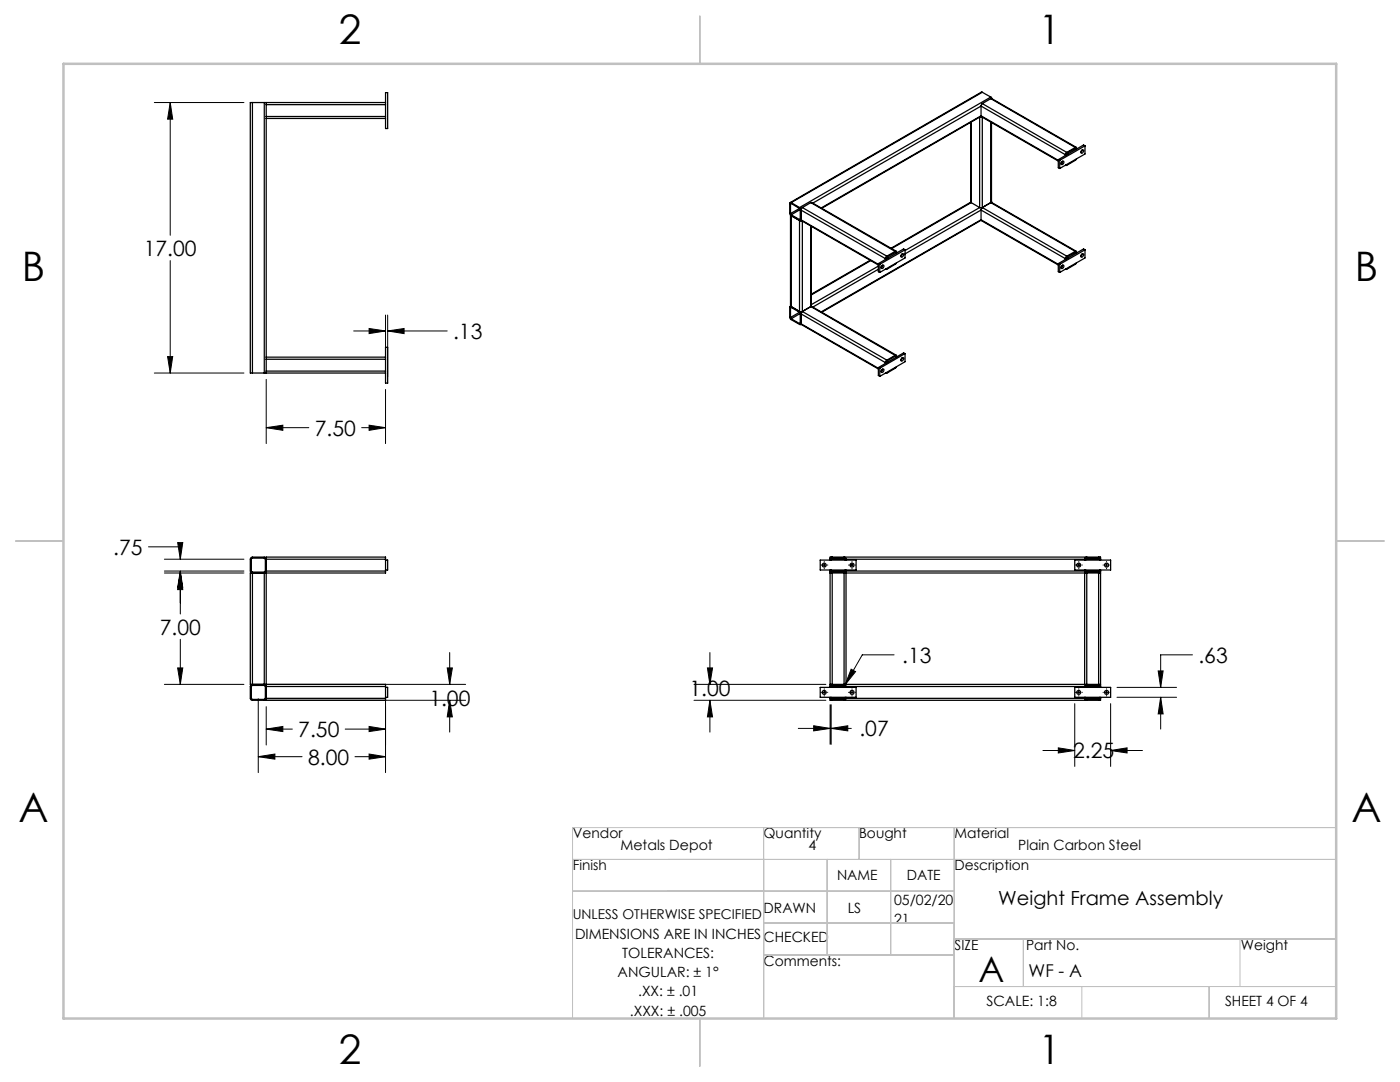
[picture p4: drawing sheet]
<svg xmlns="http://www.w3.org/2000/svg" width="279mm" height="216mm" viewBox="0 0 279 216" stroke-linecap="round" stroke-linejoin="round" font-family="sans-serif">
<g fill="none" stroke="#000" stroke-width=".2">
<path d="M30.8 20.5h17.9M34 20.5l.5 3.3h-1.1zM34 20.5v26.5M34 52v22.4M30.8 74.4h17.9M33.4 71.2h1.1l-.5 3.2zM53.1 75.7v12.8M70.6 66h6.3M73.7 65.5l3.2 .5-3.2 .6zM76.9 62.9v12.3M76.9 77.7v10.8M77.4 66l3.2-.5v1.1z"/>
<path d="M77.4 62.9v12.3M77.4 66h11.9M53.1 85.3l3.3-.5v1.1zM53.1 85.3h8.5M72.2 85.3h4.7M73.7 84.8l3.2 .5-3.2 .6zM29.6 109.1h6.4v2.5M32.8 114.3h15.9M32.8 111.6h15.9M32.8 113.9h15.9M35.5 108.3h1l-.5 3.3zM36 114.3l.5 3.4h-1z"/>
<path d="M36 113.9l.5 3.4h-1zM36 113.9v8.6M163.8 112.7h.1M164.2 112.7h.6M164.5 112v.1M164.5 112.4v.7M164.5 113.4v.1M165.1 112.7h.1M169.3 112.7h.1M169.7 112.7h.7M170 112v.1M170 112.4v.7"/>
<path d="M170 113.4v.1M170.7 112.7h.1M214.6 112.7h.1M215 112.7h.6M215.3 112v.1M215.3 112.4v.7M215.3 113.4v.1M215.9 112.7h.1M220.1 112.7h.1M220.5 112.7h.7M220.8 112v.1M220.8 112.4v.7"/>
<path d="M220.8 113.4v.1M221.5 112.7h.1M32.8 136.6h15.9M35.5 133.3h1l-.5 3.3zM36 127.6v9M51.5 139.4v14.8M52.8 136.6h40.1M52.8 139.7h40.1M76.9 139.4v14.8M89.3 133.3h1l-.6 3.3zM89.7 139.7l.6 3.4h-1zM89.7 130.2v6.4"/>
<path d="M89.7 139.7v6.4M138.5 136.6h26.3M138.5 139.7h26.3M141.2 133.3h1l-.5 3.3zM141.7 139.7l.5 3.4h-1zM141.7 130.2v6.4M141.7 139.7v6.4M163.8 138.1h.1M164.2 138.1h.6M164.5 137.4v.1M164.5 137.8v.7M164.5 138.8v.1"/>
<path d="M165.1 138.1h.1M169.3 138.1h.1M169.7 138.1h.7M169.9 133.5l.8 .5-2 2.6zM170 137.4v.1M170 137.8v.7M170 138.8v.1M170.7 138.1h.1M178.4 130.7h-6.3l-3.4 5.9M214.6 138.1h.1M215 138.1h.6M215.3 137.4v.1"/>
<path d="M215.3 137.8v.7M215.3 138.8v.1M215.9 138.1h.1M220.1 138.1h.1M220.5 138.1h.7M220.8 137.4v.1M220.8 137.8v.7M220.8 138.8v.1M221.5 138.1h.1M222.9 139.1h11.9M222.9 137.2h11.9M231.1 133.9h1l-.5 3.3z"/>
<path d="M231.6 139.1l.5 3.4h-1zM231.6 139.1v6.4M238 130.7h-6.4v6.5M51.5 151l3.4-.5v1zM51.5 151h8.8M53.1 145.5l3.3-.5v1zM53.1 141v7.7M53.1 145.5h5.2M68.9 145.5h8M70.8 151h6.1M73.7 150.5l3.2 .5-3.2 .5zM73.7 145l3.2 .5-3.2 .5z"/>
<path d="M159.3 145.3h6.4M162.4 144.8l3.3 .5-3.3 .5zM165.7 140.6v7.9M165.9 145.3l3.3-.5v1zM165.9 140.6v7.9M165.9 145.3h4M208.1 149.8h6.4M211.2 149.2l3.3 .6-3.3 .4zM214.5 140.4v12.5M221.7 149.8l3.2-.6v1zM221.7 140.4v12.5M221.7 149.8h6.3"/>
</g>
<g fill="none" stroke="#c0c0c0" stroke-width=".2">
<path d="M266.7 12.7v190.5h-152.4v-38.1h152.4M114.3 171.5h152.4M114.3 177.8h76.1M152.4 165.1v38.1M165.1 171.5v19M171.4 165.1v6.4M177.8 171.5v19M190.4 165.1v38.1M152.4 190.5h38M152.4 184.1h38M190.4 196.8h76.3M190.4 187.4h76.3"/>
<path d="M204.2 187.4v9.4M215.9 196.8v6.4M241.3 196.8v6.4M247.5 187.4v9.4"/>
</g>
<path d="M139.7 3.2v9.5M3.1 107.9h9.6M266.7 107.9h9.5M139.7 203.2v9.6" fill="none" stroke="#c0c0c0" stroke-width=".25"/>
<path d="M12.7 12.7h254v190.5h-254z" fill="none" stroke="#c0c0c0" stroke-width=".5"/>
<path d="M73.7 150.5l3.2 .5-3.2 .5zM51.5 151l3.4-.5v1zM89.3 133.3h1l-.6 3.3zM89.7 139.7l.6 3.4h-1zM73.7 145l3.2 .5-3.2 .5zM53.1 145.5l3.3-.5v1zM35.5 133.3h1l-.5 3.3zM36 114.3l.5 3.4h-1zM35.5 108.3h1l-.5 3.3zM36 113.9l.5 3.4h-1zM231.6 139.1l.5 3.4h-1zM231.1 133.9h1l-.5 3.3zM211.2 149.2l3.3 .6-3.3 .4zM221.7 149.8l3.2-.6v1zM169.9 133.5l-1.2 3.1 2-2.6zM162.4 144.8l3.3 .5-3.3 .5zM165.9 145.3l3.3-.5v1zM141.2 133.3h1l-.5 3.3zM141.7 139.7l.5 3.4h-1zM77.4 66l3.2-.5v1.1zM73.7 65.5l3.2 .5-3.2 .6zM33.4 71.2h1.1l-.5 3.2zM34 20.5l.5 3.3h-1.1zM73.7 84.8l3.2 .5-3.2 .6zM53.1 85.3l3.3-.5v1.1z" fill="#000"/>
<g fill="none" stroke="#000" stroke-width=".25">
<path d="M196 18.4h-.1l-38.2 22M196 18.4l1.7 1M196 18.4l-38.1 22M197.7 19.7l.2-.1 16.9 9.8M197.7 19.4l.3 .3M197.7 19.7l16.9 9.7M197.7 19.7l-1.7 1M197.7 19.4l-38.1 22M50.4 20.5h-.4v53.9h.4M50.4 20.5v53.9M50.4 20.5h2.3M52.7 20.5h.4"/>
<path d="M52.7 20.5v53.9M53.1 20.5v.4M53.1 23.2v.4M53.1 20.9v2.3M53.1 23.6v47.7M53.1 20.5h23.8M53.1 20.9h23.8M53.1 23.2h23.8M53.1 23.6h23.8M76.9 20.5v.4M76.9 23.2v.4M76.9 20.5v-2h.5v7.1h-.5v-2"/>
<path d="M76.9 20.9v2.3M193.7 24.4v16h.1M193.8 24.4v16M195.5 23.4v18M195.7 23.3h.2M195.8 23.1l.1 .2M195.8 23.2l-31.8 18.4M195.8 21.2v1.9M195.8 21.2l16.8 9.7M195.8 23.1l15.4 8.9M195.8 21.2l-33.6 19.3M195.8 23.1l-31.9 18.4"/>
<path d="M195.9 23.3l15.3 8.8M196 20.7l-.2 .5M196 20.7l16.9 9.7M196 23.4v18M197.7 24.4v16M197.9 24.4v15.9l-.2 .1M211.2 31.9v1.6l.3 .1M211.2 31.9l.3 .1M211.5 32v1.6M211.8 32.5l.1 .1M211.8 32.4l.2 .1M211.9 32.3l.2-.2a.36 .36 0 0 1 .2 .5 .36 .36 0 0 1-.5 .2z"/>
<path d="M212.1 32.2l-.3 .5M212.6 30.9v.1M212.7 33h.1M212.8 30.8v.1M212.8 30.8l.1 .1M212.9 30.4l-.3 .5M212.9 30.6l-.1 .2M212.9 30.6l.3 .1M214.6 29.4l.2 .1v.2M214.6 29.6l.1 .1M214.6 29.4l-1.7 1M214.6 29.6l-1.7 1"/>
<path d="M214.7 29.7v.1M214.8 31.7l-.1 .2-1.8 1.1-.2-.1M215.8 30l.2-.1a.36 .36 0 0 1 .2 .5 .36 .36 0 0 1-.4 .2zM216 29.9l-.3 .5M216.5 29.1v1.6l-5 2.9M216.5 29.1l-.2-.2-5.1 3M216.5 29.1l-5 2.9M157.8 42.9v18.1l.1 .2M157.8 42.6l.1 .3M157.8 40.7v1.9M157.9 40.4l-.3 .1v2.2l.3 .3M157.9 40.6l-.1 .1"/>
<path d="M157.9 43l1.7 1M157.9 43v18.2M157.9 40.4l1.7 1M157.9 42.9l1.7 .9M157.9 40.6l1.7 1M159.6 44l.4 .1M159.6 41.4l.2 .5M159.6 41.6l.1 .2M159.6 44v18.2M159.6 41.6l-1.8 1M159.7 43.7l-.1 .1M159.7 41.8v1.9"/>
<path d="M159.7 41.8l-1.8 1.1M159.8 43.9l15.5 9M159.8 43.9v.1h-.2M159.8 41.9l16.9 9.7M159.8 41.9v2M159.8 43.9l15.5 8.8M159.9 44h-.1M160.1 41.4l-.3 .5M160.1 41.4l16.9 9.7M160.1 44.1v18.1M161.8 40.4h.2l16.9 9.7M161.8 40.4l16.8 9.8"/>
<path d="M161.8 40.4l-1.7 1M161.8 45.1v16.1M161.9 45.2v15.9l-.1 .1M173.7 51.9l-11.8 6.8M173.8 52l-11.9 6.8M175.3 52.6v1.6l.3 .2M175.3 52.6l.3 .1M175.3 53.7l-13.1 7.6M175.3 53.1l-13.4 7.7M175.6 52.7v1.7M175.9 53.2l.1 .1M175.9 53.1l.1 .1"/>
<path d="M176 53l.2-.1a.34 .34 0 0 1 .1 .4 .34 .34 0 0 1-.4 .2zM176.1 52.9l-.2 .5M176.7 51.6v.2M176.8 51.5v.2M176.8 51.5l.2 .1M177 51.1l-.3 .5M177 51.3l-.2 .2M177 51.3l.2 .2M178.6 50.2h.3v.3M178.6 50.3l.2 .1M178.6 50.2l-1.6 .9M178.6 50.3l-1.6 1"/>
<path d="M178.8 50.4v.2M178.9 52.5l-.2 .2-1.9 1M180 50.7l.1-.1a.36 .36 0 0 1 .2 .5 .36 .36 0 0 1-.5 .2v-.2zM180.1 50.7l-.3 .4M180.6 49.8v1.7l-5 2.9M180.6 49.8l-5 2.9M180.6 49.8l-.3-.1-5 2.9M193.7 40.4l-15.9 9.1M193.8 40.4l1.7 1M193.8 40.4l-15.9 9.2M195.5 41.4h.5M195.5 41.4l-14.9 8.6"/>
<path d="M195.8 43.9l.1 .1 15.3 8.9M195.8 44l-31.8 18.3M195.8 41.9l16.8 9.7M195.8 41.9v2M195.8 43.9l15.4 8.8M195.8 41.9l-15.2 8.8M195.8 43.9l-31.9 18.3M196 41.4l-.2 .5M196 41.4l16.9 9.7M197.7 40.4h.2l16.9 9.7M197.7 40.4l16.9 9.8M197.7 40.4l-1.7 1"/>
<path d="M197.9 40.2l.1 .3M211.2 52.6v1.6l.3 .2M211.2 52.6l.3 .1M211.5 52.7v1.7M211.8 53.2l.1 .1M211.8 53.1l.2 .1M211.9 53l.2-.1a.36 .36 0 0 1 .2 .5 .36 .36 0 0 1-.5 .1zM212.1 52.9l-.3 .5M212.6 51.6v.2M212.7 53.7h.1M212.8 51.5v.2M212.8 51.5l.1 .1"/>
<path d="M212.9 51.1l-.3 .5M212.9 51.3l-.1 .2M212.9 51.3l.3 .2M214.6 50.2h.2v.3M214.6 50.3l.1 .1M214.6 50.2l-1.7 .9M214.6 50.3l-1.7 1M214.7 50.4v.2M214.8 52.5l-.1 .2-1.8 1h-.2M215.8 50.8l.2-.2a.36 .36 0 0 1 .2 .5 .36 .36 0 0 1-.4 .2zM216 50.7l-.3 .4M216.5 49.8v1.7l-5 2.9"/>
<path d="M216.5 49.8l-5 2.9M216.5 49.8l-.2-.1-5.1 2.9M50.4 74.4h2.3M52.7 74.4h.4M53.1 71.3v.4M53.1 74v.4M53.1 71.7v2.3M53.1 71.3h23.8M53.1 71.7h23.8M53.1 74h23.8M53.1 74.4h23.8M76.9 71.3v.4"/>
<path d="M76.9 74v.4M76.9 71.3v-2h.5v7.1h-.5v-2M76.9 71.7v2.3M157.8 63.4l.1 .2M157.8 61.4v2M157.8 61.1l-.1 .1M157.9 61.2h-.3l.1 2.4 1.9 1.2 .2-.2M157.9 61.3l-.1 .1M157.9 61.2l1.7 1M157.9 63.6l1.7 1M157.9 61.3l1.7 1M159.6 62.2h.5"/>
<path d="M159.6 62.2l.2 .4M159.6 62.3l.1 .2M159.6 62.3l-1.8 1.1M159.7 64.5l-.1 .1M159.7 62.5v2M159.7 62.5l-1.8 1.1M159.8 64.6l15.5 9M159.8 62.6v2M159.8 62.6l16.9 9.8M159.8 64.6l15.5 8.9M159.9 64.7l-.1 .1M160.1 62.2l-.3 .4"/>
<path d="M160.1 62.2l16.9 9.7M161.8 61.2h.2l16.9 9.7M161.8 61.2l16.8 9.7M161.8 61.2l-1.7 1M175.3 73.3v1.6l.3 .2M175.3 73.3l.3 .2M175.6 73.5v1.6M175.9 74h.1M175.9 73.9h.1M176.1 73.7l.1-.1a.34 .34 0 0 1 .1 .5 .34 .34 0 0 1-.4 .1zM176.1 73.7l-.2 .5M176.7 72.4v.1"/>
<path d="M176.8 72.3v.1M176.8 72.3l.2 .1M177 71.9l-.3 .5M177 72l-.2 .3M177 72l.2 .2M178.6 70.9h.3v.3M178.6 71l.2 .2M178.6 70.9l-1.6 1M178.6 71l-1.6 1M178.8 71.2v.1M178.9 73.2l-.2 .2-1.9 1.1M180 71.4h.1a.36 .36 0 0 1 .2 .4 .36 .36 0 0 1-.5 .2v-.1z"/>
<path d="M180.1 71.4l-.3 .5M180.6 70.6l-5 2.9M180.6 70.6v1.6l-5 2.9M180.6 70.6l-.3-.2-5 2.9M50.2 111.5l.1-.1h2.5l.2 .2-.1 2.5-.2 .1-2.4-.1-.1-.1zM50.4 114.3h-.4v22.3h.4M50.4 114.3h2.3M50.4 114.3v22.3M52.7 114.3h.4M52.7 114.3v22.3M53.1 111.6v-.4h23.8v.4M53.1 113.9v.4"/>
<path d="M53.1 113.9l-.1 .3-.3 .1M53.1 111.6v-.3l-.4-.1h-2.3l-.4 .1v2.6l.1 .4h.3M53.1 111.6h23.8M53.1 113.9h23.8M53.1 111.6v2.3M53.1 114.3v22.3M76.9 113.9v.4h-23.8M76.9 111.6v2.3M76.9 111.8h.5v1.9h-.5M163.7 111.8h7.2v1.9h-7.2zM165.7 113.9l.1 .4h.3M165.7 114.3h.4"/>
<path d="M165.7 111.6v-.4h53.9v.4M165.7 113.9v.4M165.7 111.6v.2M165.7 113.7v.2M165.7 114.3v22.3M165.9 113.9l.2 .3h2.4l.2-.3M165.9 111.6l.2-.2h2.4l.2 .2M165.9 111.6h2.8M165.9 113.9h2.8M165.9 111.6v.2M165.9 113.7v.2M166.1 111.2l-.4 .1v.3"/>
<path d="M166.1 114.3h2.4M166.1 114.3v22.3M168.5 111.2l.3 .1v.3M168.5 114.3h.3M168.5 114.3v22.3M168.7 111.6v.2M168.7 113.7v.2M168.8 113.9l-.1 .3-.2 .1M168.8 111.6h47.7M168.8 113.9h47.7M168.8 114.3h47.7M168.8 111.6v.2"/>
<path d="M168.8 113.7v.2M168.8 114.3v22.3M214.5 111.8h7.2v1.9h-7.2zM216.5 113.9l.1 .4h.3M216.5 114.3h.4M216.5 111.6v.2M216.5 113.7v.2M216.5 114.3v22.3M216.7 113.9l.2 .3h2.4l.2-.3M216.7 111.6l.2-.2h2.4l.2 .2M216.7 111.6h2.8M216.7 113.9h2.8"/>
<path d="M216.7 111.6v.2M216.7 113.7v.2M216.9 111.2l-.4 .1v.3M216.9 114.3h2.4M216.9 114.3v22.3M219.3 111.2l.3 .1v.3M219.3 114.3h.3M219.3 114.3v22.3M219.5 111.6v.2M219.5 113.7v.2M219.6 113.9l-.1 .3-.2 .1M219.6 113.9v.4"/>
<path d="M219.6 111.6v.2M219.6 113.7v.2M219.6 114.3v22.3M50.2 136.9l.1-.1h2.5l.2 .2-.1 2.5-.2 .1-2.4-.1-.1-.1zM50.4 136.6l-.4 .1v.3v2.6l.3 .1h2.5l.3-.4M50.4 136.6h2.3M52.7 136.6h.4M52.7 136.6l.4 .1v.3M53.1 136.6v.4M53.1 136.6h23.8v.4M53.1 139.3v.4h23.8v-.4M53.1 137v2.3"/>
<path d="M53.1 137h23.8M53.1 139.3h23.8M76.9 137v2.3M76.9 137.2h.5v1.9h-.5M163.7 137.2h7.2v1.9h-7.2zM165.7 139.3l.1 .4h.3M165.7 136.6h.4M165.7 136.6v.4M165.7 139.3v.4h53.9v-.4M165.7 137v.2M165.7 139.1v.2M165.9 139.3l.2 .3h2.4l.2-.3"/>
<path d="M165.9 137l.2-.2h2.4l.2 .2M165.9 137h2.8M165.9 139.3h2.8M165.9 137v.2M165.9 139.1v.2M166.1 136.6l-.4 .1v.3M166.1 136.6h2.4M168.5 136.6l.3 .1v.3M168.5 136.6h.3M168.7 137v.2M168.7 139.1v.2M168.8 139.3l-.1 .3-.2 .1"/>
<path d="M168.8 136.6h47.7M168.8 137h47.7M168.8 139.3h47.7M168.8 137v.2M168.8 139.1v.2M214.5 137.2h7.2v1.9h-7.2zM216.5 139.3l.1 .4h.3M216.5 136.6h.4M216.5 137v.2M216.5 139.1v.2M216.7 139.3l.2 .3h2.4l.2-.3M216.7 137l.2-.2h2.4l.2 .2"/>
<path d="M216.7 137h2.8M216.7 139.3h2.8M216.7 137v.2M216.7 139.1v.2M216.9 136.6h-.3l-.1 .4M216.9 136.6h2.4M219.3 136.6l.3 .1v.3M219.3 136.6h.3M219.5 137v.2M219.5 139.1v.2M219.6 139.3l-.1 .3-.2 .1M219.6 136.6v.4"/>
<path d="M219.6 137v.2M219.6 139.1v.2"/>
<circle cx="164.5" cy="112.8" r=".39"/>
<circle cx="170" cy="112.8" r=".39"/>
<circle cx="215.3" cy="112.8" r=".39"/>
<circle cx="220.8" cy="112.8" r=".39"/>
<circle cx="164.5" cy="138.2" r=".39"/>
<circle cx="170" cy="138.2" r=".39"/>
<circle cx="215.3" cy="138.2" r=".39"/>
<circle cx="220.8" cy="138.2" r=".39"/>
</g>
<g font-size="8.1">
<text x="67.6" y="8.9">2</text>
<text x="207.3" y="8.9">1</text>
<text x="4.4" y="56.1">B</text>
<text x="270.4" y="56.1">B</text>
<text x="3.7" y="164.1">A</text>
<text x="269.7" y="164.1">A</text>
<text x="67.6" y="212.4">2</text>
<text x="207.3" y="212.4">1</text>
</g>
<text font-size="7.1" x="195.3" y="196">A</text>
<g font-size="4.2">
<text x="28.7" y="51">17.00</text>
<text x="90.4" y="67.6">.13</text>
<text x="62.8" y="86.9">7.50</text>
<text x="22.6" y="110.7">.75</text>
<text x="31.9" y="126.6">7.00</text>
<text x="180" y="132.3">.13</text>
<text x="239.2" y="132.3">.63</text>
<text x="85.7" y="140.8">1.00</text>
<text x="137.6" y="138.9">1.00</text>
<text x="59.5" y="147.1">7.50</text>
<text x="171.5" y="146.9">.07</text>
<text x="61.5" y="152.6">8.00</text>
<text x="214.2" y="151.3">2.25</text>
</g>
<text font-size="3.9" x="199.2" y="180.6">Weight Frame Assembly</text>
<text font-size="3.5" x="205.3" y="194.9">WF - A</text>
<g font-size="2.8">
<text x="114.3" y="167.3">Vendor</text>
<text x="152.4" y="167.3">Quantity</text>
<text x="171.4" y="167.3">Bought</text>
<text x="190.5" y="167.3">Material</text>
<text x="114.3" y="173.7">Finish</text>
<text x="123.8" y="169.5">Metals Depot</text>
<text x="161.3" y="169.5">4</text>
<text x="190.5" y="173.7">Description</text>
<text x="203.2" y="169.5">Plain Carbon Steel</text>
<text x="167.1" y="175.5">NAME</text>
<text x="181" y="175.5">DATE</text>
<text x="152.4" y="182.2">DRAWN</text>
<text x="169.2" y="182.2">LS</text>
<text x="178.4" y="180.6">05/02/20</text>
<text x="178.4" y="184.4">21</text>
<text x="114.8" y="187.4">DIMENSIONS ARE IN INCHES</text>
<text x="124.2" y="191.2">TOLERANCES:</text>
<text x="152.4" y="187.9">CHECKED</text>
<text x="190.5" y="189.5">SIZE</text>
<text x="204.8" y="189.5">Part No.</text>
<text x="247.6" y="189.5">Weight</text>
<text x="123.3" y="195">ANGULAR: ± 1°</text>
<text x="152.4" y="192.7">Comments:</text>
<text x="125.7" y="202.6">.XXX: ± .005</text>
<text x="127.3" y="198.8">.XX: ± .01</text>
<text x="196.8" y="200.6">SCALE: 1:8</text>
<text x="244.5" y="200.6">SHEET 4 OF 4</text>
</g>
<text font-size="2.7" x="114.3" y="183.4">UNLESS OTHERWISE SPECIFIED</text>
</svg>
